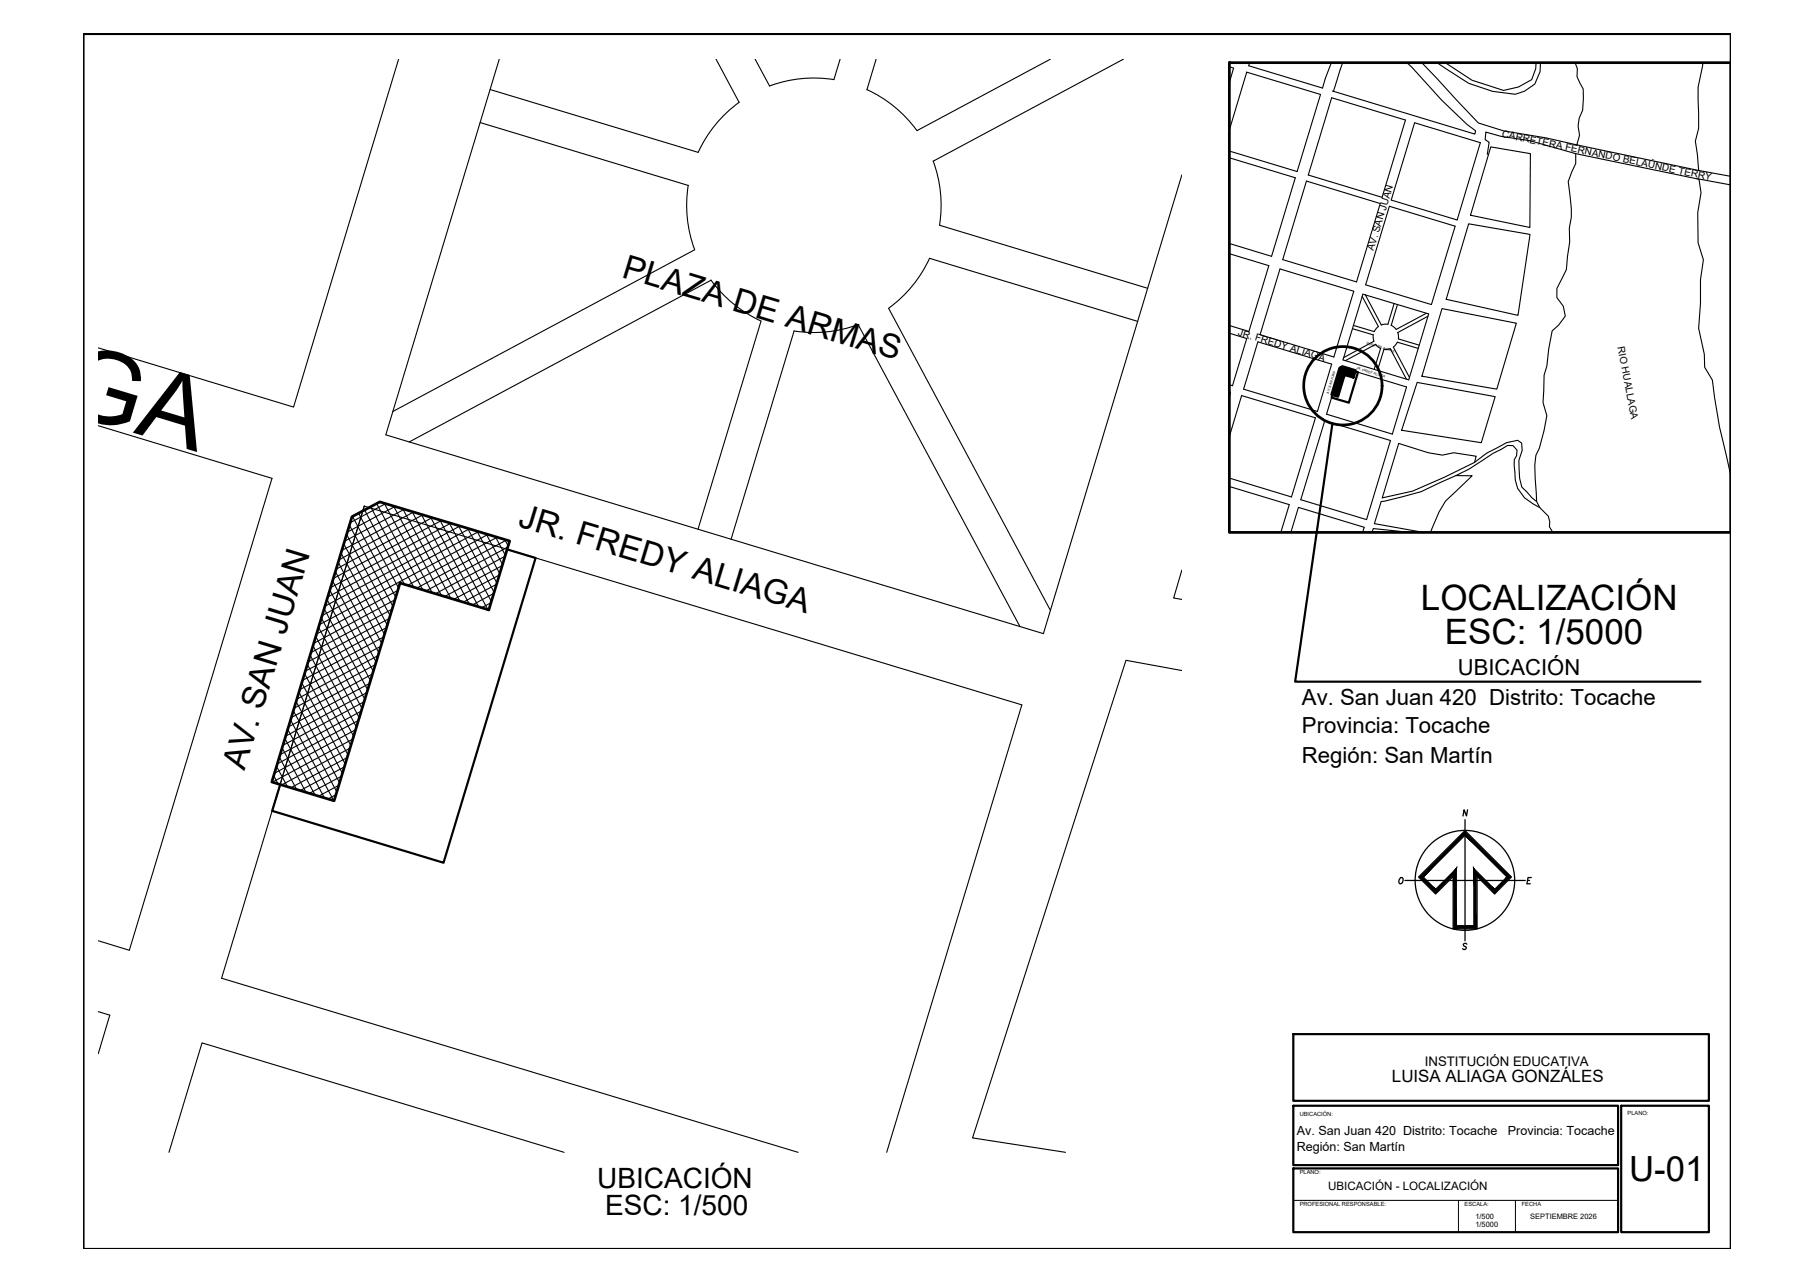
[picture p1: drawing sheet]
<svg xmlns="http://www.w3.org/2000/svg" width="420mm" height="297mm" viewBox="0 0 420 297" stroke-linecap="round" stroke-linejoin="round" font-family="sans-serif">
<!-- layer: 0 -->
<g fill="none" stroke="#000" stroke-width=".25">
<path d="M92.4 13.7l-24.4 80.6-45.2-13.7M115.7 13.7l-26.3 87.1 152.4 46 32.1-106.3M165.9 13.7l5.4 10M175 13.7l3.3 6.2a29.5 29.5 0 0 1 14.9-1.5M194.7 13.7l-1.4 4.8M203 13.7l-2.1 7.1M243.4 13.7l-30.9 16.6M260.4 13.7l-44.1 23.6a29.5 29.5 0 0 1 1.4 14.9M284.9 15.5l1 .3-1 3.2M289.6 14.6l-.2 .6 17.1 5.2 .6-2.2 1.4-3.6M311.2 14.6l-2.2 6.6M326.1 14.6l1.1 1 6.9 7.6 5.9 5.6 2 1.5-.2 .8-33-10"/>
<path d="M329.5 14.6l13.1 13.9 5.8 1.8 10 1.7 7 1.6M333.1 14.6l7.3 4.7 5.5 1.9 5.3 .6 2.1-.7 2.4-1.6 1.2-2.9 .1-2M335 14.6l6.1 4 7.3 2.4 3.5-.8 3.1-1.7 .9-2.6 .1-1.3M365 14.6l.5 1.3v1.8l1.4 2.9-.1 4.9-.8 1.9-.3 1.8 .4 2.1-.7 2.3 28.3 5.9-.3-3.8-.5-3 .8-3-.2-9.5 1.1-5v-.6M111.3 28.4l48.2 14.6M113.6 20.7l48.2 14.6a29.5 29.5 0 0 1 9.5-11.6M200.9 20.8a29.5 29.5 0 0 1 11.6 9.4M284.9 30l4-13.3 17.1 5.2-5.4 17.9-15.7-4.8M284.9 36.6l15.3 4.6-5.5 18.2-9.8-3M308.6 22.6l17.1 5.2-5.4 17.9-17.1-5.1zM327.8 28.4l15.3 4.7-5.4 17.9-15.3-4.6zM345.5 34l9.2 1.6-.2 17.1-13.7-2.8z"/>
<path d="M365.2 35.6v2.3l-1.8 4.2 .8 6.2v2l-.5 2.5 .1 3.3-.8 6.3-2.2 4.4v2.2l1.5 2 .5 2.2-1.6 2.2-1.5 1.3-.8 4.2-.4 3.9-.7 2.1-.2 6.4 .9 3-.7 3.4-1.1 4.1-.8 1.7-.2 2.2 .4 8.5 .7 1.4 2 2 .4 1.3-.1 1.1 .7 1.3M365.2 35.6l28.5 5.9 .5 3.2-.8 4.6 .1 7 1.3 3.9-.7 4.6v5.5l-.4 5.8 1.3 6 .1 3 1.7 3 1.7 10.8 2.6 11.1M365.2 35.6l-10.7-3-6.7-1-3.5-1-.1 1.7 .9 .7-.4 2.8M393.7 39.5l7.4 1.4M159.5 42.9a29.5 29.5 0 0 0 1.5 14.9M161 57.9l-69.9 37.4M217.8 52.2l48.2 14.6M284.9 58.8l9.1 2.8-4.6 15.2-4.5-1.4M302.8 42l17.1 5.2-5.5 18.1-17.1-5.1zM322 47.8l15.2 4.6-5.5 18.2-15.2-4.6zM340.4 51.9l14.2 2.4-2.8 18.8-16.6-3.8zM393.3 41.4l7.8 1.4"/>
<path d="M164.8 64.9a29.5 29.5 0 0 0 11.5 9.5M164.8 64.9l-70 37.5M176.4 74.4l-14.6 48.2M263.7 74.5l-48.3-14.7a29.5 29.5 0 0 1-9.5 11.6l37.5 70M284.9 77.2l4 1.2-3.3 11-.7-.2M291.5 79.2l17.1 5.2-3.3 10.9-17.1-5.1zM296.6 62.3l17.1 5.2-4.6 15.2-17.1-5.1zM313.4 76.2l4.9 1.4 .1 1.5M313.6 75.4l4.9 1.4 .9-1.1M315.7 68.7l3.7 7M315.8 68.2l15.3 4.5-4.6 15.3-15.3-4.6zM316.4 68.3l3.7 7"/>
<path d="M318.4 79.1l-7 3.7M321.6 75.1l-1.5 .2M322.4 75.4l1.1 .9M323.1 70.3l-1.5 4.8M323.8 79.3l-.9 1.1M323.9 70.6l-1.5 4.8M323.9 79.3l4.8 1.4M323.9 77l.2 1.5 4.8 1.5M330.5 72.6l-6.9 3.7M330.9 73.3l-7 3.7M334.2 71.5l17.2 3.4-4.5 15.3-17.4-3zM22.8 98.6l40.2 12.2-33 109.4-7.2-2.2"/>
<path d="M284.9 90.8l.3 .1-.3 .8M307 97.5l15.2 4.6-5.5 18.3-15.2-4.6zM308.7 91.1l.2 .4M308.8 90.8l.4 .8M308.9 90.4l.7 1.3M309 90.2l.8 1.6M309 90l1 1.9M309.1 89.8l1 1.9M309.2 89.6l1 1.8M309.2 89.4l1.1 1.8M309.3 89.2l1 1.8M309.4 88.7l1 1.9-1.6 .9"/>
<path d="M309.5 88.5l1 1.9M309.6 88.1l1 1.9M309.7 87.8l1 1.9M309.8 87.6l1 1.9M309.8 87.4l1 1.9M309.9 87.2l1 1.9M310 86.9l2.8-1.5 .9 1.8M310 87l.9 1.9M310 86.8l1 1.8M310.1 86.6l1 1.8M310.1 91.7l-.2 .1M310.1 86.3l1.1 1.9-2 1.1"/>
<path d="M310.2 86.3l1.9-1.1 1.1 2.1M310.2 91.5l-.5 .2M310.2 86.1l1 1.9M310.2 91.3l-.7 .4M310.3 85.9l1 1.9M310.3 85.9l1.4-.8 1.1 2.1M310.3 91.1l-1.1 .5M310.3 85.7l1.1 1.9M310.3 90.8l-1.3 .8M310.4 85.5l1 1.9M310.5 90.4l-1.9 1M310.5 85.3l1 1.9"/>
<path d="M310.6 90.2l-1.9 1v.3M310.6 90l-1.9 1M310.6 85.2l.9 1.7M310.7 89.8l-1.9 1M310.7 89.6l-1.8 1 .5 1.1M310.7 85l-2.1 7.1M310.7 85l15.3 4.7-3.3 10.9-15.3-4.6zM310.8 85.1l.9 1.8M310.8 89.4l-1.9 1M310.9 89.2l-1.9 .9M310.9 85l1 1.9M310.9 88.9l-1.8 1"/>
<path d="M311 85l1.1 2M311 88.7l-1.9 1M311.1 88.5l-1.9 1M311.2 85l1.1 2M311.2 88.1l-1.9 1M311.2 85l-.8 .4M311.3 87.8l-1.9 1.1 1 1.9M311.3 87.6l-1.8 1M311.4 85l1.1 2.1 1.4-.7-.3-.7M311.4 87.4l-1.9 1M311.4 85l-1.1 .6M311.4 87.2l-1.9 1.1 1.1 1.9"/>
<path d="M311.5 87l-1.9 1M311.8 83.6l7-3.8 1.1 .9-1.4 4.9M311.9 85.2l1.1 2M311.9 85.2l-1.7 .9M312.3 85.3l1.1 2.1M312.3 85.3l-2.2 1.2M312.5 85.3l1.1 2.1M312.5 85.4l-2.5 1.3M312.9 85.5l.9 1.5M313 85.5l-3.1 1.6M313.1 85.6l.7 1.2-.7 .4M313.2 85.6l-3.4 1.7"/>
<path d="M313.4 85.6l.5 1M313.4 85.6l-3.6 2M313.6 85.7l-3.9 2.1M313.7 87.3l-.2 .1M313.7 87.1l-.4 .2M313.8 85.7l.2 .5-1.6 .9M313.8 85.8l-2.1 1.1M313.9 86.6l-1.1 .6M314 85.8l.1 .1M314 85.8l-2 1.2M314.1 86l-1.9 1M320.7 80.9l1.5-.1 3.7 7"/>
<path d="M320.7 81l-1.5 4.8M322.9 80.4l3.7 7.1M328.4 88.6l18.1 3.3-3.2 10.7-18.5-2.9zM81.7 119.7l10 18.6M83.1 118.9l9.3 17.3M84.4 117.3l-21.3 70.6M84.4 117.3l152.4 46-31.3 103.7M84.4 117.3l-33 109.4 133.6 40.3M84.5 118.2l9.2 17.2M85.9 117.4l10 18.7M87.3 116.7l10.7 20M89 116.6l11.2 20.7"/>
<path d="M89.4 116.7l-8.2 4.4M91.2 117.2l11.1 20.8M91.6 117.3l-11.1 6M93.3 117.9l11.2 20.7M93.7 118l-13.8 7.4M95.5 118.5l11.1 20.8M95.8 118.7l-16.6 8.9M97.6 119.2l11.2 20.8M98 119.3l-19.4 10.4M99.8 119.8l11.1 20.8M100.2 119.9l-22.3 12M284.9 101l2.8-9.3 17.1 5.1-5.5 18.3-14.4-4.3"/>
<path d="M284.9 112.7l13.9 4.2-2 6.4M324.1 102.7l6.9 2.2 3.3 .6 2.6-.6 5.2 .8-.4 1.4-7.1 3.5-7.2 3.2-7.1 1.6zM337.4 110.2l3-1.5 5.6-3.7 3.4-1.8 1.2 .1 1 1-.1 1.3-.6 .9 .2 2.9a7.3 7.3 0 0 0 4.2 7.4l1.5 .8M341.7 107.1l2.9-2.1 4.5-2.4 2.6-.6 .9 .7 .2 1.7-.8 2.2 .2 4.2 .5 2.1 2.3 2.5 1.1 .8M75.8 138.9l10.1 18.8M76.5 136.8l10 18.8M77.1 134.6l10.1 18.8M77.7 132.5l10.1 18.8M78.4 130.3l10.1 18.8M79 128.1l10.1 18.9M79.7 126l10 18.8M80.3 123.9l10.1 18.8"/>
<path d="M81 121.7l10.1 18.8M91.5 139l-18.8 10.1M92.2 136.8l-18.8 10.1M101.9 120.5l11.2 20.8M102.3 120.6l-25 13.4M104.1 121.1l9.8 18.3M104.4 121.2l-27.8 14.9M106.2 121.8l8.3 15.4M106.6 121.9l-30.6 16.4M108.4 122.4l6.7 12.7M108.8 122.6l-33.5 17.9M110.5 123.1l5.3 9.8"/>
<path d="M110.9 123.2l-36.2 19.4M112.7 123.7l3.8 7.1M113.1 123.8l-39.1 20.9M113.8 139.7l-2.2 1.1M114.4 137.5l-4.9 2.7M114.8 124.4l2.3 4.2M115.1 135.4l-7.8 4.1M115.2 124.5l-20.8 11.1M115.7 133.2l-10.5 5.7M116.4 131.1l-13.4 7.1M117 125l.8 1.5M117 128.9l-16.1 8.7"/>
<path d="M117.3 125.1l-20.7 11.2M117.7 126.7l-19 10.2M169.4 125l14.6-48.3a29.5 29.5 0 0 0 14.9-1.5l37.5 70M273.9 132.1l-1.9 6.5 1.9 .3M299.2 123.3l1.7-5.7 15.2 4.6-.3 1.1M318 123.3l.3-.8 8.2 .8M329.6 123.3l-11.1-2 1.6-5.1 9.3-2.3 8-3.7h3.8l-6.2 5.9-1.5 2.5-1.9 4.7M69.9 158.2l10.1 18.8M70.6 156.1l10 18.8M71.2 154l10.1 18.8M71.9 151.8l10.1 18.8M72.6 149.6l10 18.8"/>
<path d="M73.2 147.5l10.1 18.8M73.8 145.4l10.1 18.8M74.5 143.2l10 18.8M75.1 141.1l10.1 18.8M85.7 158.3l-18.8 10.1M86.3 156.2l-18.8 10M87 154l-18.8 10.1M87.6 151.9l-18.8 10.1M88.3 149.7l-18.8 10.1M88.9 147.6l-18.8 10M89.6 145.4l-18.8 10.1M90.2 143.3l-18.8 10"/>
<path d="M90.9 141.1l-18.8 10.1M273.9 155.4l-13-2.4-35.5 110.7 21.5 3.3M63.5 179.7l.9 1.9M64.1 177.6l2.5 4.6M64.7 175.4l4 7.5M65.4 173.3l5.5 10.3M66 171.2l7 13M66.7 169l8.5 15.9M67.4 166.8l9.9 18.7M68 164.7l10.1 18.8M68.6 162.6l10.1 18.8M69.3 160.4l10.1 18.8"/>
<path d="M79.2 179.8l-7.5 4M79.8 177.7l-10.2 5.5M80.5 175.5l-13.1 7M81.1 173.4l-15.8 8.5M81.8 171.2l-18.7 10M82.4 169.1l-18.8 10.1M83.1 166.9l-18.8 10.1M83.7 164.8l-18.8 10M84.4 162.6l-18.8 10.1M85 160.5l-18.8 10.1M77.9 184.1l-1.9 1M78.5 181.9l-4.6 2.5"/>
<path d="M22.8 234.4l2.6 .8-2.6 8.9M39.2 267l7.6-25.4 83.9 25.4"/>
</g>
<!-- layer: TEXTO -->
<path d="M314.1 86l.6 .2-2.1 7.1-4-1.2 .2-.6M117.5 127.3l6.6 2-21.3 70.6-39.7-12 1.8-6.1" fill="none" stroke="#000" stroke-width=".51"/>
<path d="M310.5 85.3l.6-.4 3 1-.5 1.5-2-.6-1.6 5.1-1.4-.5zM81.6 119.7l6.4-3.4 30.1 9-4.8 16-20.6-6.2-15.3 50.4-14.4-4.3z" fill="none" stroke="#000" stroke-width=".63"/>
<!-- layer: Pluma-05 -->
<path d="M19.3 7.9h381.8v281.5h-381.8zM299.7 239.6h96.3v15.5h-96.3zM299.7 256.2h75.3v13.8h-75.3zM375.7 256.2h20.3v29.3h-20.3zM299.7 270.7h75.3v14.8h-75.3z" fill="none" stroke="#000" stroke-width=".51"/>
<!-- layer: CDATOS -->
<g fill="none" stroke="#000" stroke-width=".3">
<path d="M339.5 189.9v28.1M340.1 187.6l-.2 1.5-.6-1.5-.3 1.5M324.6 203.4l.1-.1a.7 .7 0 0 1 .6 .7 .7 .7 0 0 1-.5 .7l-.1 .1a.66 .66 0 0 1-.6-.6 .66 .66 0 0 1 .3-.7zM325.6 204h27.9M328.8 203.2l10.7-10.8 10.8 10.8-3.9 3.9-4.1-4v12.1h-5.5v-12.1l-4.1 4zM339.9 218.8a.42 .42 0 0 0-.5-.2 .42 .42 0 0 0-.2 .5l.5 .3a.44 .44 0 0 1-.1 .6 .44 .44 0 0 1-.6-.2M354 204h.5M354.9 203.3h-.8l-.2 1.5h.7"/>
<circle cx="339.5" cy="204" r="11.6"/>
</g>
<path d="M341.5 201.2l.6 13.9v-12.5zM341.5 201.2l.6 13.9-.6-.6zM336.9 215.1h5.2l-.6-.6zM336.9 215.1l.6-.6h4zM336.9 202.6v12.5l.6-.6zM337.5 201.2v13.3l-.6-11.9zM337.5 201.2l-4.8 5.7 4.2-4.3zM337.5 201.2l-4.8 5.7v-.9zM329 203.2l3.7 3.7v-.9zM329 203.2h.9l2.8 2.8zM329 203.2h.9l9.6-10.5zM339.5 192.7v.8l-9.6 9.7zM339.5 192.7v.8l10.5 9.7zM339.5 193.5l10.5 9.7h-.8zM349.2 203.2l-2.8 3.7 3.6-3.7zM349.2 203.2l-2.8 3.7v-.9zM342.1 202.6l4.3 4.3v-.9zM341.5 201.2l4.9 4.8-4.3-3.4z" fill="#000" stroke="#000" stroke-width=".23"/>
<!-- layer: 02 -->
<circle cx="311.2" cy="89.4" r="9.1" fill="none" stroke="#000" stroke-width=".63"/>
<path d="M308.8 98.2l-8.7 59.7h94" fill="none" stroke="#000" stroke-width=".51"/>
<!-- layer: 0 -->
<path d="M284.9 14.5h116.2v108.9h-116.2z" fill="none" stroke="#000" stroke-width=".63"/>
<!-- layer: Mobiliario -->
<path d="M299.7 278.1h75.3M338 278.1v7.4M351.2 278.1v7.4" fill="none" stroke="#000" stroke-width=".23"/>
<text font-size="23.2" x="13.6" y="95" transform="rotate(17 13.6 95)">GA</text>
<g font-size="8.1">
<text x="329.3" y="141.4">LOCALIZACIÓN</text>
<text x="334.9" y="149.2">ESC: 1/5000</text>
</g>
<text font-size="8" x="377.6" y="273.6">U-01</text>
<g font-size="7.7">
<text x="143.9" y="64.2" transform="rotate(17 143.9 64.2)">PLAZA DE ARMAS</text>
<text x="119.9" y="121.8" transform="rotate(17 119.9 121.8)">JR. FREDY ALIAGA</text>
<text x="56.7" y="178.7" transform="rotate(-73 56.7 178.7)">AV. SAN JUAN</text>
</g>
<g font-size="6.5">
<text x="138.4" y="275.3">UBICACIÓN</text>
<text x="140.3" y="281.5">ESC: 1/500</text>
</g>
<g font-size="5.1">
<text x="337.9" y="156.5">UBICACIÓN</text>
<text x="301.7" y="163.2">Av. San Juan 420 Distrito: Tocache</text>
<text x="301.7" y="169.9">Provincia: Tocache</text>
<text x="301.7" y="176.8">Región: San Martín</text>
</g>
<text font-size="3.9" x="322.6" y="250.8">LUISA ALIAGA GONZÁLES</text>
<text font-size="3.1" x="330.2" y="247">INSTITUCIÓN EDUCATIVA</text>
<g font-size="2.9">
<text x="300.5" y="263">Av. San Juan 420 Distrito: Tocache</text>
<text x="349.4" y="263">Provincia: Tocache</text>
<text x="300.5" y="266.7">Región: San Martín</text>
</g>
<text font-size="2.7" x="307.8" y="275.8">UBICACIÓN - LOCALIZACIÓN</text>
<g font-size="2.3">
<text x="348" y="31.7" transform="rotate(12 348 31.7)">CARRETERA FERNANDO BELAÚNDE TERRY</text>
<text x="318.3" y="58.2" transform="rotate(-73 318.3 58.2)">AV. SAN JUAN</text>
<text x="286.8" y="77.7" transform="rotate(17 286.8 77.7)">JR. FREDY ALIAGA</text>
<text x="374.9" y="80.4" transform="rotate(79 374.9 80.4)">RIO HUALLAGA</text>
</g>
<g font-size="1.7">
<text x="341.9" y="282.4">1/500</text>
<text x="341.9" y="284.4">1/5000</text>
<text x="354.6" y="282.4">SEPTIEMBRE 2026</text>
</g>
<g font-size="1.3">
<text x="301.2" y="258.5">UBICACIÓN:</text>
<text x="377.2" y="258.2">PLANO:</text>
<text x="301.2" y="272.1">PLANO:</text>
<text x="301.2" y="279.5">PROFESIONAL RESPONSABLE:</text>
<text x="339.4" y="279.5">ESCALA:</text>
<text x="352.7" y="279.5">FECHA</text>
</g>
<g font-size=".8">
<text x="316.7" y="79.7" transform="rotate(17 316.7 79.7)">PLAZA DE ARMAS</text>
<text x="314.3" y="85.5" transform="rotate(17 314.3 85.5)">JR. FREDY ALIAGA</text>
<text x="308" y="91.2" transform="rotate(-73 308 91.2)">AV. SAN JUAN</text>
</g>
</svg>
